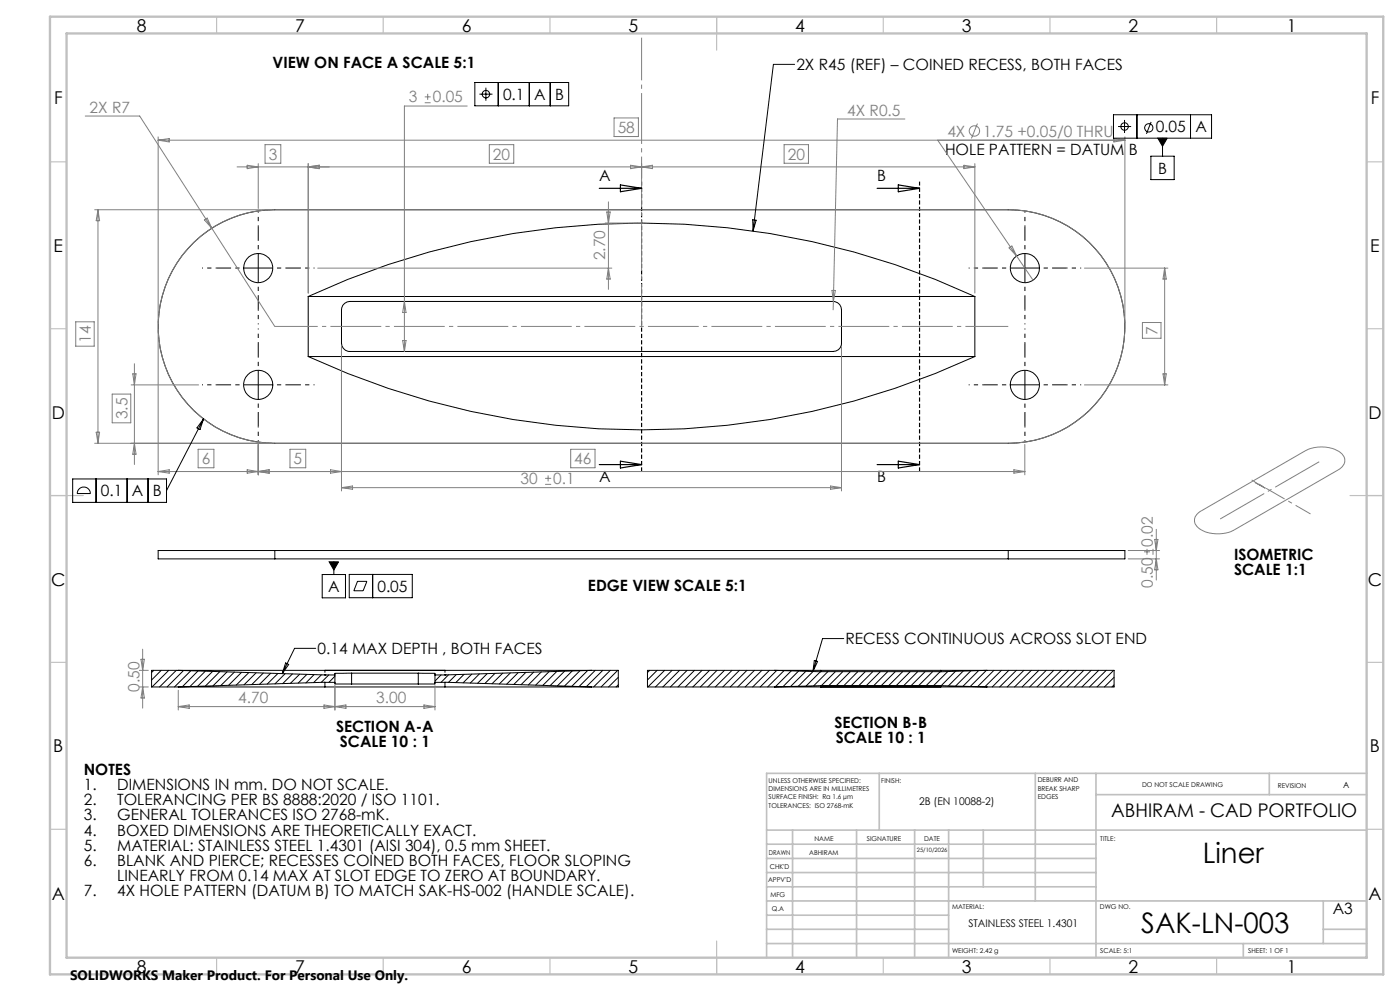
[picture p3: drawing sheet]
<svg xmlns="http://www.w3.org/2000/svg" width="420mm" height="297mm" viewBox="0 0 420 297" stroke-linecap="round" stroke-linejoin="round" font-family="sans-serif">
<g fill="none" stroke="#000" stroke-width=".3">
<path d="M238.4 19.3h-6.4l-6.1 49.9M142.5 24.7h28.1v7h-28.1zM143.8 28.2h3.9M145.8 26.3v3.9M149.5 24.7v7M158.8 24.7v7M165.1 24.7v7M334 34.4h29.5v7h-29.5zM335.4 37.9h3.9M337.4 35.9v4M341.1 34.4v7M345.3 36.5l-1.4 3.6"/>
<path d="M357.2 34.4v7M345.3 46.8h6.9v7h-6.9zM347.3 41.4h2.9l-1.4 2.4zM348.8 41.4v5.4M58.2 72.6a35.2 35.2 0 0 1 24.2-9.7h220.1a35 35 0 0 1 35 35 35 35 0 0 1-35 35h-220.1a35 35 0 0 1-32.4-22 35 35 0 0 1 8.2-38.3zM225.8 65.9l1 .1-.9 3.2zM92.5 88.9a238.1 238.1 0 0 1 200 0M92.5 88.9h200M92.5 88.9v18M103.4 90.9l1.6-.6h144.9a2.5 2.5 0 0 1 2.5 2.5v10a2.43 2.43 0 0 1-2.5 2.5h-144.9a2.47 2.47 0 0 1-2.6-2.5v-10l.4-1.3zM292.5 88.9v18M92.5 106.9a238.5 238.5 0 0 0 200 0"/>
<path d="M92.5 106.9h200M61.1 125.6l-11.1 21.4M61.1 125.6l-1.1 3.1-.9-.5zM21.8 143.5h28.2v7.1h-28.2zM23.6 146.6a1.96 1.96 0 0 1 2.2-.5 1.96 1.96 0 0 1 1.3 1.8h-3.9zM28.8 143.5v7.1M38.1 143.5v7.1M44.4 143.5v7.1M82.4 165h-35v2.5h35M82.4 165v2.5M82.4 165h220.1M82.4 167.5h220.1"/>
<path d="M96.7 172.2h6.9v7h-6.9zM98.7 168.4h2.9l-1.4 2.4zM100.2 168.4v3.8M104.8 172.2h18.9v6.9h-18.9zM107.2 174.2h2.9l-1.2 2.9h-2.7zM111.8 172.2v6.9M302.5 165h35v2.5h-35M302.5 165v2.5M85.7 198.7l.9 .4-1.9 2.8zM94.7 194.3h-6.3l-3.7 7.6M244.3 197.9l1 .3-1.4 3.1zM253.1 191.4h-6.3l-2.9 9.9"/>
<path d="M46.1 200.9l-.6 .6M48.4 200.9l-2.9 2.9M50.6 200.9l-5 5M52.9 200.9l-5 5M53.5 205.9h44M53.5 200.9h44M53.5 200.9h-8v5h8M53.5 200.9l44 1.4M55.1 200.9l-5 5M57.3 201l-4.9 4.9M59.4 201.1l-4.7 4.7M61.6 201.2l-4.6 4.6"/>
<path d="M63.8 201.2l-4.5 4.5M65.9 201.3l-4.3 4.3M68.1 201.4l-4.2 4.1M70.3 201.4l-4 4.1M72.5 201.5l-3.9 3.9M74.6 201.6l-3.7 3.7M76.8 201.6l-3.6 3.6M79 201.7l-3.5 3.5M81.2 201.8l-3.3 3.3M83.4 201.9l-3.2 3.1M85.5 201.9l-3 3.1M87.7 202l-2.9 2.9"/>
<path d="M89.9 202.1l-2.8 2.7M92 202.1l-2.6 2.6M94.2 202.2l-2.4 2.5M96.4 202.2l-2.3 2.4M97.5 202.3h.1M97.5 204.6v1.3M97.5 202.3h3M97.5 200.9h36M97.5 205.9h36M97.5 200.9v.6M98.6 202.3l-2.2 2.2M100.5 204.5v.5h.3h4.7"/>
<path d="M100.5 202.7l-1.8 1.8M100.5 204.5l-47 1.4M100.5 202.3v2.2M105.5 201.8h-4.7h-.3v.5M105.5 201.8h20M105.5 205h20M105.5 201.8v3.2M125.5 201.8h4.9l.1 .5M125.5 201.8v3.2M130.5 204.5l-.1 .5h-4.9M130.5 204.5l47 1.4M130.5 202.3v2.2"/>
<path d="M130.5 202.3h3M132.3 202.3l-1.8 1.8M133.5 202.3h.1M133.5 205.9h44M133.5 204.6v1.3M133.5 200.9h44M133.5 200.9v.6M134.5 202.2l-2.2 2.3M136.9 202.2l-2.4 2.3M139.2 202.1l-2.5 2.5M141.5 202l-2.6 2.6M143.8 202l-2.7 2.7"/>
<path d="M146.2 201.9l-2.9 2.9M148.5 201.8l-3 3.1M150.8 201.8l-3.2 3.1M153.1 201.7l-3.3 3.3M155.4 201.6l-3.4 3.5M157.8 201.5l-3.7 3.6M160.1 201.4l-3.8 3.8M162.4 201.4l-3.9 3.9M164.7 201.3l-4 4M167 201.2l-4.2 4.2M169.4 201.2l-4.4 4.3M171.7 201.1l-4.5 4.5"/>
<path d="M174 201l-4.6 4.6M176.3 200.9l-4.7 4.8M177.5 200.9l-44 1.4M177.5 200.9h8v5h-8M178.6 200.9l-4.9 4.8M180.8 200.9l-4.9 4.9M183.1 200.9l-5 5M185.3 200.9l-5 5M185.5 203l-2.9 2.9M185.5 205.2l-.7 .7M194.9 200.9l-.7 .6M197.1 200.9l-2.9 2.9"/>
<path d="M199.4 200.9l-5 5M201.6 200.9l-5 5M203.9 200.9l-5 5M206.1 200.9l-5 5M208.4 200.9l-5 5M210.6 200.9l-5 5M212.9 200.9l-5 5M215.1 200.9l-5 5M217.3 200.9l-5 5M219.6 200.9l-5 5M221.8 200.9l-4.9 5M224.1 200.9l-5 5"/>
<path d="M226.3 200.9l-5 5M228.6 200.9l-5 5M230.8 200.9l-5 5M232.4 200.9h13.8M232.4 205.9h13.8M232.4 200.9h-38.2v5h38.2M232.4 200.9l13.8 .4M233 200.9l-4.9 5M235.2 201l-4.9 4.9M237.4 201l-4.8 4.9M239.6 201.1l-4.7 4.7M241.8 201.2l-4.6 4.5"/>
<path d="M243.9 201.3l-4.4 4.4M246.1 201.3l-4.3 4.3M246.2 200.9v.3M246.2 200.9h36M246.2 205.9h36M246.2 205.9v-.4h36v.4M246.2 201.3h.1M246.2 205.5l-13.8 .4M246.2 201.3h36M248.4 201.3l-4.3 4.2M250.6 201.3l-4.1 4.2M252.8 201.3l-4.1 4.2"/>
<path d="M255.1 201.3l-4.2 4.2M257.4 201.3l-4.2 4.2M259.6 201.3l-4.2 4.2M261.8 201.3l-4.1 4.2M264.1 201.3l-4.2 4.2M266.3 201.3l-4.2 4.2M268.6 201.3l-4.2 4.2M270.8 201.3l-4.2 4.2M273 201.3l-4.1 4.2M275.3 201.3l-4.2 4.2M277.5 201.3l-4.1 4.2M279.8 201.3l-4.2 4.2"/>
<path d="M282 201.3l-4.1 4.2M282.2 200.9h13.9M282.2 200.9v.4M282.2 205.9h13.9M282.2 205.5l13.9 .4M282.2 201.3h.1M284.3 201.3l-4.2 4.2M286.6 201.2l-4.2 4.3M289 201.1l-4.4 4.4M291.3 201l-4.6 4.6M293.6 201l-4.7 4.7M295.9 200.9l-4.8 4.8"/>
<path d="M296.1 200.9l-13.9 .4M296.1 200.9h38.1v5h-38.1M298.2 200.9l-4.9 4.9M300.4 200.9l-5 5M302.6 200.9l-4.9 5M304.9 200.9l-5 5M307.2 200.9l-5 5M309.4 200.9l-5 5M311.6 200.9l-5 5M313.9 200.9l-5 5M316.1 200.9l-5 5M318.4 200.9l-5 5"/>
<path d="M320.6 200.9l-5 5M322.9 200.9l-5 5M325.1 200.9l-5 5M327.3 200.9l-4.9 5M329.6 200.9l-5 5M331.9 200.9l-5.1 5M334.1 200.9l-5 5M334.2 203l-2.9 2.9M334.2 205.2l-.6 .7"/>
<circle cx="145.8" cy="28.2" r="1.12"/>
<circle cx="337.4" cy="37.9" r="1.13"/>
<circle cx="344.7" cy="38.3" r="1.25"/>
<circle cx="77.5" cy="80.4" r="4.4"/>
<circle cx="307.5" cy="80.3" r="4.4"/>
<circle cx="77.5" cy="115.4" r="4.4"/>
<circle cx="307.5" cy="115.3" r="4.4"/>
</g>
<g fill="none" stroke="#808080" stroke-width=".3">
<path d="M25.6 34.8h16.3l40.5 63.1M127.4 30.8h1.8M127.4 29h1.8M128.3 28.1v1.8M140.2 31.8h-18.9v73.5M184.2 35.3h7.3v5.6h-7.3zM271.5 35.7h-20.3l-1.2 54.6M293.2 37l-1.8 4.5M47.4 42h290.1M47.4 41v55.8M47.4 42l3.4-.5v1zM71.1 50h221.4"/>
<path d="M74.2 49.5l3.3 .5-3.3 .5zM77.5 49v13.5M79.5 43.4h4.7v5.5h-4.7zM92.5 49v38.8M92.5 50l3.3-.5v1zM146.8 43.4h7.3v5.5h-7.3zM189.2 49.5l3.3 .5-3.3 .5zM192.5 49v4.4M192.5 50l3.3-.5v1zM235.2 43.4h7.3v5.5h-7.3zM281.3 42l28.6 42M289.2 49.5l3.3 .5-3.3 .5z"/>
<path d="M292.5 49v38.8M334.2 41.5l3.3 .5-3.3 .5zM337.5 41v55.8M28.4 62.9h53.1M29.4 62.9v70M29.4 62.9l.5 3.2h-1zM58 72.8a34.9 34.9 0 0 1 24.4-9.9h220.1a35 35 0 0 1 35 35 35 35 0 0 1-35 35h-220.1a35 35 0 0 1-32.3-21.9 35 35 0 0 1 7.9-38.2zM61.3 65.9l.9-.5 1.3 3zM181.5 66.8h10M182 63.5h1.1l-.6 3.3zM182.5 60.5v26.2M302.7 74.3l.9-.6 1.4 3z"/>
<path d="M22.7 96.4h5.6v7.3h-5.6zM47.4 98.8v43.5M95.3 80.4h88.3M121.3 90.3l.5 3.4h-1zM182.5 80.4l.6 3.2h-1.1zM249.6 87l1 .1-.6 3.2zM250 90.3l-.1 2.5M325.3 80.4h25.1M342.7 96.7h5.6v4.7h-5.6zM349.4 80.4l.5 3.2h-1zM349.4 80.4v35M33.7 118.1h5.5v8.6h-5.5z"/>
<path d="M39.3 115.4h20.3M39.8 112h1l-.5 3.4zM40.3 109v30.2M102.4 103.9v43.2M120.8 102.1h1l-.5 3.2zM252.4 103.9v43.2M325.3 115.4h25.1M348.9 112h1l-.5 3.4zM28.4 132.9h53.1M28.9 129.5h1l-.5 3.4zM40.3 132.9l.5 3.2h-1zM59.4 134.7h4.8v5.5h-4.8z"/>
<path d="M77.5 133.2v9.1M87 134.7h4.7v5.5h-4.7zM171.2 134.7h7.3v5.5h-7.3zM307.4 133.2v9.1M47.4 141.3l3.4-.5v1zM47.4 141.3h260M74.2 140.8l3.3 .5-3.3 .5zM77.5 141.3l3.3-.5v1zM99.2 140.8l3.2 .5-3.2 .5zM102.4 146.2h150M102.4 146.2l3.4-.5v.9zM163.5 145.2h1.8"/>
<path d="M163.5 143.4h1.8M164.4 142.5v1.8M249.2 145.7l3.2 .5-3.2 .4zM304.2 140.8l3.2 .5-3.2 .5zM346.9 158.6v15.2M359.1 154.2l1-1 31.4-18.1a10.1 10.1 0 0 1 11.2 1.1 2.89 2.89 0 0 1-1.3 4.7l-31.1 17.9a10.3 10.3 0 0 1-11.2-1 2.64 2.64 0 0 1 0-3.6zM376.5 144.5l3.1 1.8zM338.5 167.5h9.4M338.5 165h9.4M343.2 165.4h1.8M344.1 164.5v1.8M345.9 164.5v1.8"/>
<path d="M346.4 161.7h1l-.5 3.3zM346.9 167.5l.5 3.3h-1zM42.3 197.6h1l-.5 3.3zM42.8 194.6v17.6M41.8 205.9h2.7M41.8 200.9h2.7M42.8 205.9l.5 3.3h-1zM53.5 206.9v5.9M53.5 211.8h77M53.5 211.8l3.3-.5v1zM97.2 211.3l3.3 .5-3.3 .5zM100.5 205.5v7.3"/>
<path d="M100.5 211.8l3.3-.5v1zM127.2 211.3l3.3 .5-3.3 .5zM130.5 205.5v7.3"/>
<circle cx="292.3" cy="39.3" r="1.55"/>
</g>
<path d="M192.5 54.4v86.8M275.9 54.4v86.8" fill="none" stroke="#000" stroke-width=".35" stroke-dasharray="1.3 .6" stroke-dashoffset=".1" stroke-linecap="butt"/>
<g fill="none" stroke="#000" stroke-width=".3" stroke-dasharray="15.2 1.3 1.3 1.3" stroke-dashoffset="10.9" stroke-linecap="butt">
<path d="M77.5 80.3h-12.5M77.5 80.3v12.5M77.5 80.3h12.5M77.5 80.3v-12.5M307.5 80.3h-12.5M307.5 80.3v12.5M307.5 80.3h12.5M307.5 80.3v-12.5M77.5 115.3h-12.5M77.5 115.3v12.5M77.5 115.3h12.5M77.5 115.3v-12.5"/>
<path d="M307.5 115.3h-12.5M307.5 115.3v12.5M307.5 115.3h12.5M307.5 115.3v-12.5"/>
</g>
<g fill="none" stroke="#000" stroke-width=".3" stroke-dasharray="15.2 1.3 1.3 1.3" stroke-dashoffset="15" stroke-linecap="butt">
<path d="M77.5 67.8v-4.3M307.5 67.8v-4.3M65 80.3h-4.4M77.5 92.8v4.4M90 80.3h4.4M295 80.3h-4.4M307.5 92.8v4.4M320 80.3h4.4M65 115.3h-4.4M77.5 102.8v-4.3M90 115.3h4.4M295 115.3h-4.4"/>
<path d="M307.5 102.8v-4.3M320 115.3h4.4M77.5 127.8v4.4M307.5 127.8v4.4"/>
</g>
<path d="M82.5 97.8h220" fill="none" stroke="#808080" stroke-width=".3" stroke-dasharray="15.2 1.3 1.3 1.3" stroke-dashoffset="2.4" stroke-linecap="butt"/>
<path d="M192.5 97.8v-86.5" fill="none" stroke="#808080" stroke-width=".3" stroke-dasharray="15.2 1.3 1.3 1.3" stroke-dashoffset="2.5" stroke-linecap="butt"/>
<path d="M179.8 56.4h12.7M186.1 55.4l6.4 1-6.4 1.1zM263.1 56.4h12.7M269.5 55.4l6.3 1-6.3 1.1zM179.8 139.2h12.7M186.1 138.2l6.4 1-6.4 1.1zM263.1 139.2h12.7M269.5 138.2l6.3 1-6.3 1.1z" fill="none" stroke="#000" stroke-width=".35"/>
<g fill="none" stroke="#c0c0c0" stroke-width=".35">
<path d="M65 5v5M115 5v5M165 5v5M215 5v10M265 5v5M315 5v5M365 5v5M15 48.5h5M410 48.5h5M15 98.5h5M410 98.5h5M15 148.5h10"/>
<path d="M405 148.5h10M15 198.5h5M410 198.5h5M15 248.5h5M410 248.5h5M65 287v5M115 287v5M165 287v5M215 282v10M265 287v5M315 287v5M365 287v5"/>
</g>
<g fill="none" stroke="#c0c0c0" stroke-width=".5">
<path d="M263.8 231.8v17M310.6 231.8v38.2M328.8 231.8v55.2M328.8 238.2h81.2M380.8 231.8v6.4M410 231.8h-180v55.2M230 248.8h180M230 257.3h98.8M230 253h98.8M237.8 248.8v38.2M257 248.8v38.2M274.4 248.8v38.2"/>
<path d="M284.6 248.8v38.2M295 248.8v17M230 265.8h98.8M230 261.5h98.8M230 278.5h54.6M230 274.3h54.6M230 270h180M397 278.5h13M397 270v12.8M230 282.8h180M373 282.8v4.2"/>
</g>
<path d="M15 5h400v287h-400zM20 10h390v277h-390z" fill="none" stroke="#c0c0c0" stroke-width=".7"/>
<path d="M347.3 41.4h2.9l-1.4 2.4zM98.7 168.4h2.9l-1.4 2.4z" fill="#000"/>
<path d="M396.5 138l-31.1 17.9" fill="none" stroke="#808080" stroke-width=".3" stroke-dasharray="15.2 1.3 1.3 1.3" stroke-dashoffset="-.8" stroke-linecap="butt"/>
<path d="M380.9 147l12.2 7" fill="none" stroke="#808080" stroke-width=".3" stroke-dasharray="15.2 1.3 1.3 1.3" stroke-dashoffset="10.1" stroke-linecap="butt"/>
<path d="M380.9 147l-5.4-3.2" fill="none" stroke="#808080" stroke-width=".3" stroke-dasharray="15.2 1.3 1.3 1.3" stroke-dashoffset="14" stroke-linecap="butt"/>
<g font-size="8.5">
<text x="360.8" y="258.8">Liner</text>
<text x="342.4" y="279.7">SAK-LN-003</text>
</g>
<text font-size="5.6" x="333.4" y="244.8">ABHIRAM - CAD PORTFOLIO</text>
<g font-size="5.3">
<text x="41" y="9.5">8</text>
<text x="88.5" y="9.5">7</text>
<text x="138.5" y="9.5">6</text>
<text x="188.5" y="9.5">5</text>
<text x="238.5" y="9.5">4</text>
<text x="288.5" y="9.5">3</text>
<text x="338.5" y="9.5">2</text>
<text x="386" y="9.5">1</text>
<text x="16.2" y="31.2">F</text>
<text x="411.2" y="31.2">F</text>
<text x="16.1" y="75.5">E</text>
<text x="411.1" y="75.5">E</text>
<text x="15.5" y="125.5">D</text>
<text x="410.5" y="125.5">D</text>
<text x="15.4" y="175.5">C</text>
<text x="410.4" y="175.5">C</text>
<text x="16" y="225.5">B</text>
<text x="411" y="225.5">B</text>
<text x="15.5" y="269.7">A</text>
<text x="410.5" y="269.7">A</text>
<text x="41" y="291.5">8</text>
<text x="88.5" y="291.5">7</text>
<text x="138.5" y="291.5">6</text>
<text x="188.5" y="291.5">5</text>
<text x="238.5" y="291.5">4</text>
<text x="288.5" y="291.5">3</text>
<text x="338.5" y="291.5">2</text>
<text x="386" y="291.5">1</text>
</g>
<g font-size="4.7">
<text x="81.8" y="20.3">VIEW ON FACE A SCALE 5:1</text>
<text x="238.9" y="21">2X R45 (REF) – COINED RECESS, BOTH FACES</text>
<text x="150.9" y="30">0.1</text>
<text x="160.2" y="30">A</text>
<text x="166.5" y="30">B</text>
<text x="346.7" y="39.7">0.05</text>
<text x="358.6" y="39.7">A</text>
<text x="283.5" y="46.4">HOLE PATTERN = DATUM B</text>
<text x="347.4" y="52.1">B</text>
<text x="179.8" y="54.4">A</text>
<text x="263.2" y="54.4">B</text>
<text x="30.3" y="148.8">0.1</text>
<text x="39.6" y="148.8">A</text>
<text x="45.9" y="148.8">B</text>
<text x="179.8" y="144.6">A</text>
<text x="263.2" y="144.6">B</text>
<text x="370.2" y="167.9">ISOMETRIC</text>
<text x="370.2" y="172.4">SCALE 1:1</text>
<text x="98.4" y="177.4">A</text>
<text x="113.2" y="177.4">0.05</text>
<text x="176.4" y="177.2">EDGE VIEW SCALE 5:1</text>
<text x="95.3" y="196">0.14 MAX DEPTH , BOTH FACES</text>
<text x="253.7" y="193.1">RECESS CONTINUOUS ACROSS SLOT END</text>
<text x="100.8" y="219.5">SECTION A-A</text>
<text x="250.3" y="218.1">SECTION B-B</text>
<text x="102" y="224">SCALE 10 : 1</text>
<text x="250.7" y="222.7">SCALE 10 : 1</text>
<text x="25.1" y="232.3">NOTES</text>
<text x="25.1" y="236.8">1.</text>
<text x="35.1" y="236.8">DIMENSIONS IN mm. DO NOT SCALE.</text>
<text x="25.1" y="241.4">2.</text>
<text x="25.1" y="245.9">3.</text>
<text x="35.1" y="241.4">TOLERANCING PER BS 8888:2020 / ISO 1101.</text>
<text x="35.1" y="245.9">GENERAL TOLERANCES ISO 2768-mK.</text>
<text x="25.1" y="250.4">4.</text>
<text x="35.1" y="250.4">BOXED DIMENSIONS ARE THEORETICALLY EXACT.</text>
<text x="25.1" y="254.9">5.</text>
<text x="35.1" y="254.9">MATERIAL: STAINLESS STEEL 1.4301 (AISI 304), 0.5 mm SHEET.</text>
<text x="25.1" y="259.5">6.</text>
<text x="35.1" y="259.5">BLANK AND PIERCE; RECESSES COINED BOTH FACES, FLOOR SLOPING</text>
<text x="25.1" y="268.5">7.</text>
<text x="35.1" y="264">LINEARLY FROM 0.14 MAX AT SLOT EDGE TO ZERO AT BOUNDARY.</text>
<text x="35.1" y="268.5">4X HOLE PATTERN (DATUM B) TO MATCH SAK-HS-002 (HANDLE SCALE).</text>
<text x="399.8" y="273.9">A3</text>
</g>
<g font-size="4.7" fill="#808080">
<text x="26.9" y="33.8">2X R7</text>
<text x="122.6" y="30.7">3</text>
<text x="129.8" y="30.7">0.05</text>
<text x="254.2" y="34.6">4X R0.5</text>
<text x="185.3" y="39.9">58</text>
<text x="284.2" y="40.9">4X</text>
<text x="294.9" y="40.9">1.75 +0.05/0 THRU</text>
<text x="80.6" y="47.9">3</text>
<text x="147.9" y="47.9">20</text>
<text x="236.3" y="47.9">20</text>
<text x="181.5" y="78" transform="rotate(-90 181.5 78)">2.70</text>
<text x="347.3" y="100.3" transform="rotate(-90 347.3 100.3)">7</text>
<text x="27.3" y="102.7" transform="rotate(-90 27.3 102.7)">14</text>
<text x="38.2" y="125.6" transform="rotate(-90 38.2 125.6)">3.5</text>
<text x="60.5" y="139.2">6</text>
<text x="88.1" y="139.2">5</text>
<text x="172.3" y="139.2">46</text>
<text x="156.2" y="145.1">30</text>
<text x="166" y="145.1">0.1</text>
<text x="345.8" y="163.8" transform="rotate(-90 345.8 163.8)">0.02</text>
<text x="345.8" y="176.2" transform="rotate(-90 345.8 176.2)">0.50</text>
<text x="41.8" y="207.3" transform="rotate(-90 41.8 207.3)">0.50</text>
<text x="71.5" y="210.7">4.70</text>
<text x="112.9" y="210.7">3.00</text>
</g>
<text font-size="4.1" x="21" y="293.7">SOLIDWORKS Maker Product. For Personal Use Only.</text>
<g font-size="3.2">
<text x="275.7" y="241.4">2B (EN 10088-2)</text>
<text x="290.5" y="277.9">STAINLESS STEEL 1.4301</text>
</g>
<text font-size="2.5" x="402.9" y="236.1">A</text>
<g font-size="2">
<text x="230.6" y="234.6">UNLESS OTHERWISE SPECIFIED:</text>
<text x="230.6" y="237.1">DIMENSIONS ARE IN MILLIMETRES</text>
<text x="230.6" y="239.6">SURFACE FINISH: Ra 1.6 µm</text>
<text x="264.4" y="234.6">FINISH:</text>
<text x="311.3" y="234.5">DEBURR AND</text>
<text x="311.3" y="237">BREAK SHARP</text>
<text x="311.3" y="239.5">EDGES</text>
<text x="342.6" y="236">DO NOT SCALE DRAWING</text>
<text x="383.3" y="236.2">REVISION</text>
<text x="230.6" y="242.1">TOLERANCES: ISO 2768-mK</text>
<text x="244.3" y="252">NAME</text>
<text x="260" y="251.9">SIGNATURE</text>
<text x="277.2" y="251.9">DATE</text>
<text x="330.1" y="251.9">TITLE:</text>
<text x="230.6" y="256.1">DRAWN</text>
<text x="242.8" y="256.1">ABHIRAM</text>
<text x="230.9" y="260.3">CHK'D</text>
<text x="230.4" y="264.4">APPV'D</text>
<text x="231.1" y="268.8">MFG</text>
<text x="231.5" y="273">Q.A</text>
<text x="285.6" y="272.5">MATERIAL:</text>
<text x="330" y="272.5">DWG NO.</text>
<text x="285.6" y="285.5">WEIGHT: 2.42 g</text>
<text x="330.1" y="285.6">SCALE: 5:1</text>
<text x="374.5" y="285.6">SHEET: 1 OF 1</text>
</g>
<text font-size="1.8" x="275.1" y="255.3">25/10/2026</text>
</svg>
